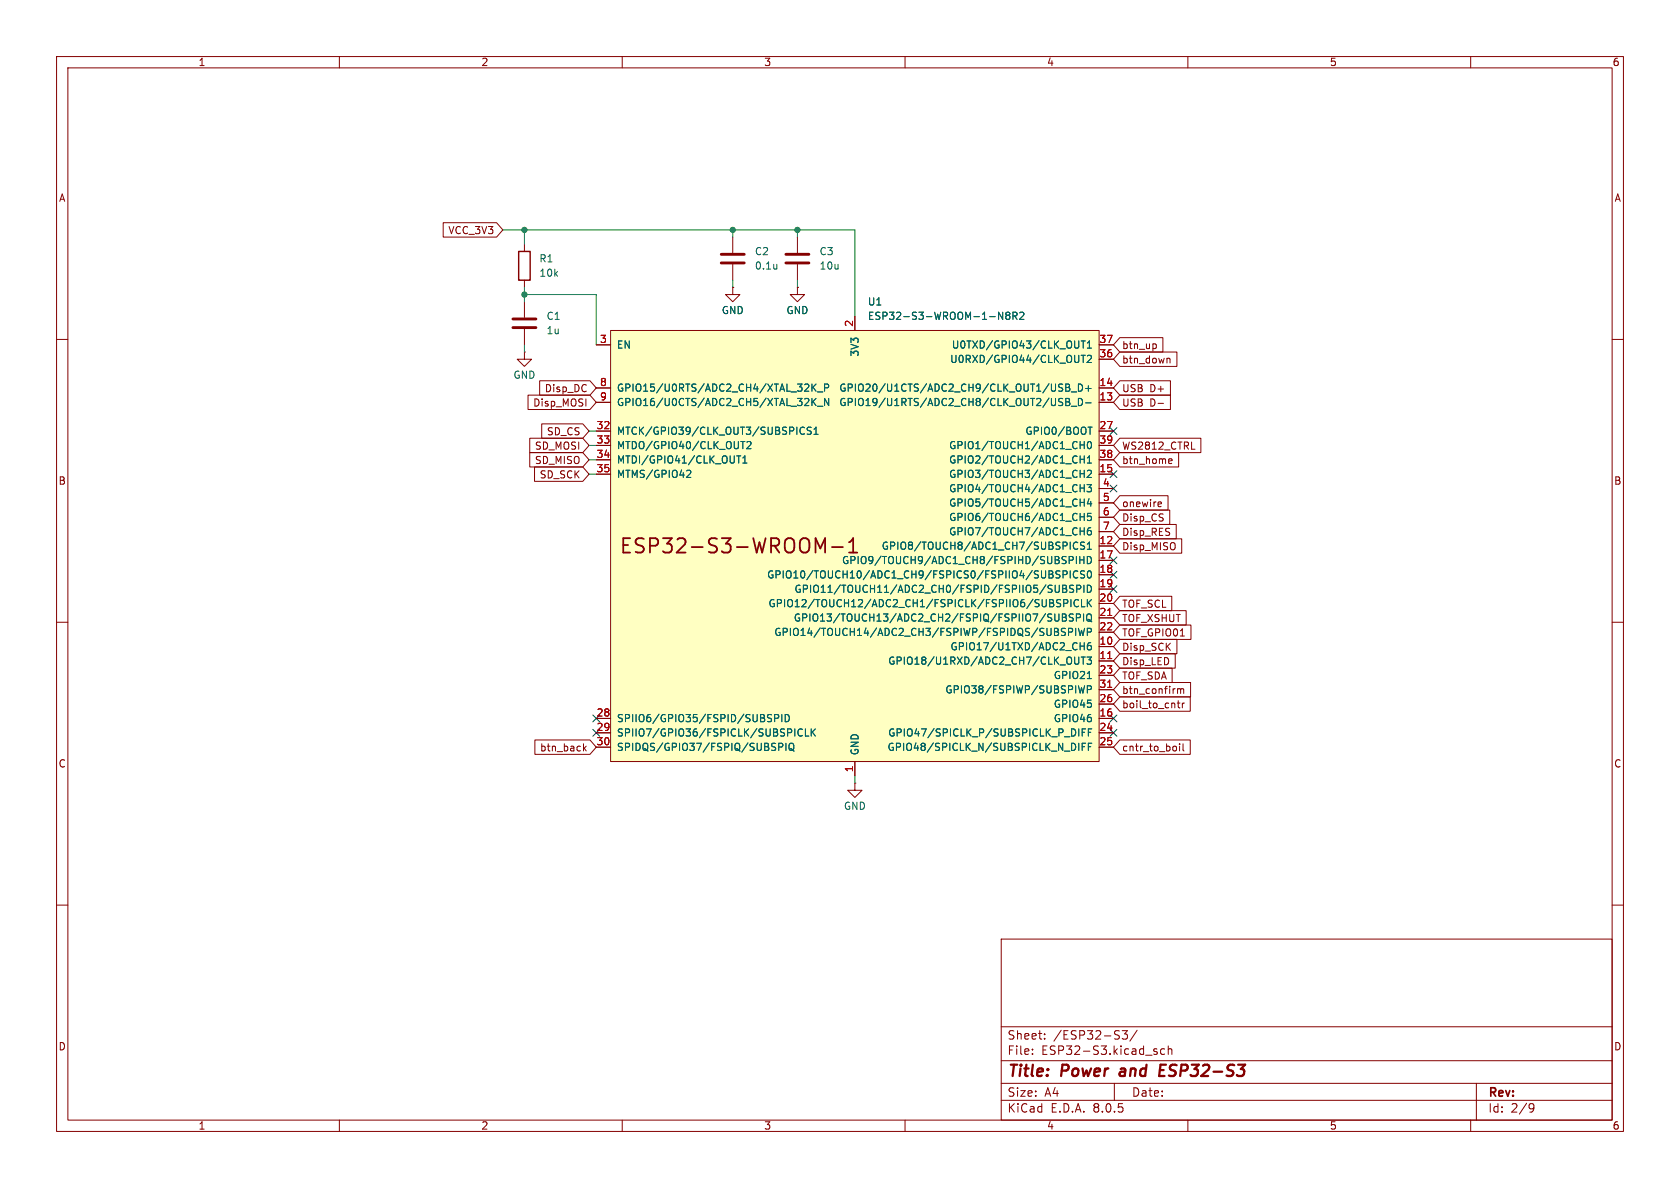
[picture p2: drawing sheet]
<svg xmlns="http://www.w3.org/2000/svg" width="297mm" height="210mm" viewBox="0 0 297 210" stroke-linecap="round" stroke-linejoin="round" font-family="sans-serif">
<g fill="none" stroke="#840000" stroke-width=".18">
<path d="M10 10h277v190h-277zM12 12h273v186h-273zM60 10v2M110 10v2M160 10v2M210 10v2M260 10v2M10 60h2M141 41.9v2.8M141 46.7v2.8M285 60h2M10 110h2"/>
<path d="M285 110h2M10 160h2M285 160h2M177 166h108v32h-108zM60 198v2M110 198v2M160 198v2M177 194.5h108M177 191.5h108M177 187.5h108M177 181.5h108M182.5 186.3v.1"/>
<path d="M182.5 185.5v.1M184.7 183.6v.1M184.7 182.8v.1M197 191.5v3M198.4 182.2h.9l-.5 .6 .4 .1v.7l-.2 .1h-.4l-.2-.1M201 182.1l-1.3 2M204.2 185.9l.3 .1 .1 .2-.2 .2h-.3M204.2 185.4l.3 .1M205.9 185.5l-.4-.1-.3 .3v.4l.1 .2h.6M206.5 185.5l.2-.1 .4 .1 .1 .9M206.5 184.9v1.5M210 198v2"/>
<path d="M260 198v2M261 191.5v6.5M270.6 195.1l.5 .1a.99 .99 0 0 1-.4 1.4h-.2M271.2 195.7l-.3 .3h-.3"/>
</g>
<path d="M198.1 189.5l-.2 .4 .3 .3M205.1 189.2h.6M206.1 188.2h-.9l-.3 2h1" fill="none" stroke="#840000" stroke-width=".4"/>
<path d="M138.9 46.5h4.1M138.9 45h4.1" fill="none" stroke="#840000" stroke-width=".51"/>
<path d="M107.9 58.4h86.4v76.2h-86.4z" fill="#ffffc2"/>
<g fill="none" stroke="#840000" stroke-width=".18">
<path d="M78.4 39.4h9.4l1.1 1.2-1.1 1.3h-9.4zM92.7 43.2v1.3M92.7 49.5v1.3M92.7 53.3v2.8M92.7 58.2v2.8M107.9 58.4h86.4v76.2h-86.4zM129.5 50.8v1.3h1.3l-1.3 1.2-1.2-1.2h1.2M129.5 50.8h.1M129.5 41.9v2.8M129.5 46.7v2.8M141 50.8v1.3h1.2l-1.2 1.2-1.3-1.2h1.3M141 50.8h.1"/>
<path d="M151.1 55.9v2.5M198 59.7h7.6v2.5h-7.6l-1.2-1.2zM92.7 62.2v1.3h1.3l-1.3 1.3-1.3-1.3h1.3M92.7 62.2h.1M93.3 69.8h11l1.1 1.3-1.1 1.3h-11zM93.7 77.5h9.3l1.1 1.2-1.1 1.3h-9.3zM95.4 67.3h8.9l1.1 1.3-1.1 1.3h-8.9zM95.8 74.9h7.2l1.1 1.3-1.1 1.3h-7.2zM105.4 71.1h2.5M105.4 68.6h2.5M105.4 76.2h2.5M105.4 61h2.5"/>
<path d="M105.4 78.7h2.5M194.3 71.1h2.5M194.3 68.6h2.5M194.3 76.2h2.5M194.3 61h2.5M194.3 78.7h2.5M194.3 63.5h2.5M198 62.2h10.1v2.6h-10.1l-1.2-1.3zM198 67.3h8.9v2.6h-8.9l-1.2-1.3zM198 69.8h8.9v2.6h-8.9l-1.2-1.3zM198 77.5h14.3v2.5h-14.3l-1.2-1.3zM204.2 60.8l.2 .2v.4l-.2 .2"/>
<path d="M204.7 71.3h1M206.4 63.4h.4v.8M210.7 79.4h.6M93.7 80h9.3l1.1 1.3-1.1 1.3h-9.3zM94.5 82.5h8.5l1.1 1.3-1.1 1.3h-8.5zM105.4 83.8h2.5M105.4 81.3h2.5M194.3 96.5h2.5M194.3 83.8h2.5M194.3 99.1h2.5M194.3 81.3h2.5M194.3 86.4h2.5"/>
<path d="M194.3 88.9h2.5M194.3 91.4h2.5M194.3 94h2.5M198 92.7h9.9v2.6h-9.9l-1.2-1.3zM198 87.6h8.5v2.6h-8.5l-1.2-1.3zM198 95.2h10.9v2.6h-10.9l-1.2-1.3zM198 90.2h8.8v2.5h-8.8l-1.2-1.3zM198 80h10.4v2.6h-10.4l-1.2-1.3zM204.9 88.7l.4 .1v.2l-.6 .1M205.3 89.5l-.4 .1M206.7 81.9h.4M206.7 81.2l.3-.1 .2 .3-.6 .1"/>
<path d="M194.3 114.3h2.5M194.3 116.8h2.5M194.3 101.6h2.5M194.3 104.1h2.5M194.3 106.7h2.5M194.3 109.2h2.5M194.3 111.8h2.5M194.3 119.4h2.5M198 110.5h12.5v2.5h-12.5l-1.2-1.2zM198 107.9h11.7v2.6h-11.7l-1.2-1.3zM198 105.4h9.2v2.6h-9.2l-1.2-1.3zM198 113h10.1v2.6h-10.1l-1.2-1.3z"/>
<path d="M198 115.6h9.8v2.5h-9.8l-1.2-1.3zM198 118.1h9.2v2.6h-9.2l-1.2-1.3zM94.6 130.8h9.7l1.1 1.3-1.1 1.3h-9.7zM103.3 132.3l.3 .5M103.6 131.9l-.4 .5M105.4 127h2.5M105.4 129.5h2.5M105.4 132.1h2.5M151.1 138.4v1.3h1.3l-1.3 1.3-1.2-1.3h1.2M151.1 138.4h.1M151.1 134.6v2.6M194.3 127h2.5"/>
<path d="M194.3 129.5h2.5M194.3 132.1h2.5M194.3 124.5h2.5M194.3 121.9h2.5M198 120.6h12.5v2.6h-12.5l-1.2-1.3zM198 130.8h12.4v2.6h-12.4l-1.2-1.3zM198 123.2h12.4v2.5h-12.4l-1.2-1.2zM207.9 132l.1 .1-.1 .6M208.1 124.3h.5M208.2 121.7v.9M208.2 121.9l.3-.2 .2 .2M208.3 123.9v1l.3 .2"/>
<path d="M208.5 131.5v.1M208.5 131.9v.9M208.7 121.9l.2-.2 .3 .1 .1 .8M208.7 121.9v.7M209 124.3v.8M209.1 131.5v1.1l.2 .2M209.4 124.3l-.4 .2"/>
</g>
<path d="M145 97l.9-1.9v2.6M147.1 96.7h1.9M150.1 97.7h1.5M150.1 95.9l.7-.8v2.6" fill="none" stroke="#840000" stroke-width=".32"/>
<g fill="none" stroke="#006464" stroke-width=".18">
<path d="M137.3 46.7v.9M137.3 47.4v.1M176.5 55.2l.8 1.3v-1.3M178 55.7l-.2-.2 .2-.3h.3l.2 .2-.2 .3M178 55.7l-.2 .3 .1 .3 .1 .2 .4-.1 .1-.2v-.2l-.2-.3M178 55.7h.3M179.1 55.9l.6-.1 .1-.2-.1-.3-.6-.1v1.3M179.4 55.9l.4 .6M180.3 55.3l.5-.1 .2 .4-.8 .9h.8M131 78h.7M131.3 78v1.3M132 78.2l.5-.2 .3 .4-.8 .9h.8"/>
<path d="M142.2 75.6a.6 .6 0 0 0-.8 .5 .6 .6 0 0 0 .6 .7l.2-.1M143.4 75.6l-.5-.1-.1 .1v.4l.5 .2 .1 .3-.2 .3-.5-.1M143.5 67.9v1.3M143.5 70.4v1.3M143.7 68.4l.6 .8M143.7 71l.6 .7M143.9 76.8h.7M143.9 75.9l.4-.4v1.3M144.3 67.9l-.8 .7M144.3 70.4l-.8 .8M144.5 71.8h1M144.5 69.3h1"/>
<path d="M145.8 68.6l.6-.1 .1-.2-.1-.3-.6-.1v1.3M146.5 70.4v1.3l-.7-1.3v1.3M187.7 70.4l.2 .1M187.8 71.2v.4M188.4 67.9h.4l.3 .2-.3 .4 .3 .1v.3l-.2 .3h-.5zM188.4 70.4h.4l.3 .3-.3 .3 .3 .2v.3l-.2 .2h-.5zM188.4 71h.4M188.4 68.5h.4M189.4 71.8h1M189.4 69.3h1M190.7 70.4a.64 .64 0 0 1 .7 .7 .64 .64 0 0 1-.7 .6zM190.7 67.9a.64 .64 0 0 1 .7 .6 .64 .64 0 0 1-.7 .7z"/>
<path d="M191 78.7h.7M191.1 62.8h.8M191.1 60.3h.8M191.5 60.3v1.2M191.5 62.8v1.3M191.7 78v1.3M191.9 71.2h1M191.9 68.7h1M192.2 62.9l.5-.1 .3 .4-.8 .9h.8M192.2 60.6l.4-.3v1.2M192.2 61.5h.8M192.3 75.5h.8"/>
<path d="M192.4 78.1l.1-.1a.68 .68 0 0 1 .5 .7 .68 .68 0 0 1-.5 .6 .84 .84 0 0 1-.1-1.2zM192.4 68.2v1M192.7 75.5v1.3M121.6 83.1l.4 .1 .1 .3-.8 .9h.8M130.2 80.6h.8M130.6 80.6v1.3M131.3 81.9h.7M131.3 81l.4-.4v1.3M189 99h.6l.1-.2v-.3l-.7-.1v1.2M190.3 98.4v1.2M190.5 96a.6 .6 0 0 0-.8 .4 .6 .6 0 0 0 .6 .7l.2-.1M190.9 98.4v1.2"/>
<path d="M190.9 99h.7M191 80.6v1.3M191 83.7h.7M191 81.2h.7M191 86.3h.7M191 88.8h.7M191 91.4h.7M191 93.9h.7M191.6 98.4v1.2M191.7 80.6v1.3M191.7 83.1v1.3M191.7 85.7v1.2"/>
<path d="M191.7 88.2v1.3M191.7 90.7v1.3M191.7 93.3v1.3M191.7 95.9l-.4-.1-.3 .3 .1 .3 .6 .2v.4l-.2 .1-.5-.1M192.2 85.7h.8l-.5 .5 .4 .1v.5l-.2 .1-.5-.1M192.2 98.4a.64 .64 0 0 1 .8 .6 .64 .64 0 0 1-.8 .6zM192.2 83.3l.5-.2 .3 .4-.8 .9h.8M192.2 97.1h.8M192.2 81l.4-.4v1.3M192.2 96.2l.4-.4v1.3M192.2 81.9h.8M192.5 88.1l-.3 1h.8"/>
<path d="M192.8 93.3l-.3 .1a.86 .86 0 0 0 0 1.2l.4-.2 .1-.4-.3-.2h-.4l-.1 .2M192.8 88.6v.9M192.9 90.7h-.6l-.1 .7 .2-.2 .4 .1 .2 .2-.1 .4-.2 .1-.5-.1M186.8 106.4l.7 .5-.2 .4-.5-.1M187.2 108.5v1.1l-.2 .2M187.3 103.4v1.1l-.2 .2h-.3M187.4 101l-.5-.1-.2 .3 .1 .3 .5 .2v.4l-.2 .1-.4-.1M187.5 106.1l-.5-.1-.2 .2M187.8 108.5h.4l.3 .3-.3 .3 .3 .2v.3l-.2 .2h-.5zM187.8 109.1h.4M187.9 103.4h.4l.2 .3-.2 .4 .2 .1 .1 .3-.2 .2h-.5zM187.9 104.1h.4"/>
<path d="M187.9 101.6l.6-.1 .2-.2-.1-.3-.7-.1v1.3M188.1 106.7l.6-.1 .1-.2-.1-.3-.6-.1v1.3M188.4 111.1h-.5l-.3 .2 .2 .3 .5 .3v.3l-.2 .1h-.5M188.9 111.7h.6l.1-.2v-.3l-.7-.1v1.2M189.2 100.9v1.3M189.3 106v1.3M189.7 108.6l-.4-.1-.3 .3 .1 .3 .6 .2v.4l-.2 .1-.5-.1M189.8 103.5l-.5-.1-.2 .2v.3l.6 .3 .1 .3-.2 .2h-.5M190 116.1v1.1l.2 .2h.4l.1-.2v-1.1M190.2 111.1v1.2M190.3 109.2l.6-.1 .1-.1v-.3l-.7-.2v1.3M190.4 104.1h.6l.1-.2-.1-.3-.6-.2v1.3"/>
<path d="M190.5 101a.6 .6 0 0 0-.8 .5 .6 .6 0 0 0 .6 .7l.2-.1M190.7 106.1a.6 .6 0 0 0-.9 .4 .6 .6 0 0 0 .6 .8l.3-.2M190.7 111.1l.3 1.2 .2-.9 .2 .9 .3-1.2M191 113.6v1.3M191 114.2h.7M191.1 116.1h.8M191.2 106v1.3h.6M191.5 116.1v1.3M191.6 108.5v1.3M191.6 103.4v1.3M191.7 113.6v1.3M191.7 101l-.4-.1-.3 .3 .1 .3 .6 .2v.4l-.2 .1-.5-.1"/>
<path d="M192.2 108.7l.2-.2a.43 .43 0 0 1 .6 .5v.4a.42 .42 0 0 1-.5 .4 .42 .42 0 0 1-.4-.4zM192.2 116.1h.8l-.5 .5 .4 .2v.5l-.2 .1-.5-.1M192.2 103.4a.64 .64 0 0 1 .8 .7 .64 .64 0 0 1-.8 .6zM192.2 106v1.3M192.2 111.7h.6l.2-.2-.1-.3-.7-.1v1.2M192.2 120h.8M192.3 109.5l.7 .4M192.4 101l.1-.1a.68 .68 0 0 1 .5 .6 .68 .68 0 0 1-.5 .7 .84 .84 0 0 1-.1-1.2zM192.4 106.5l.6 .8M192.8 113.6l-.3 .1a.86 .86 0 0 0 0 1.2l.4-.1 .1-.5-.3-.2-.4 .1-.1 .1M193 106l-.8 .7M135.9 126.9l.4 .1 .1 .3-.2 .3h-.3"/>
<path d="M135.9 126.3l.5 .1M136.9 127l.7-.1 .1-.2-.1-.3-.7-.1v1.3M137.7 132.1l.6-.1 .1-.2-.1-.3-.6-.1v1.3M138.2 126.3v1.3M138.8 126.3a.64 .64 0 0 1 .8 .6 .64 .64 0 0 1-.8 .7zM138.9 131.4v1.3M139.5 131.6l.3-.2a.43 .43 0 0 1 .5 .4v.4a.42 .42 0 0 1-.4 .5 .42 .42 0 0 1-.4-.5zM139.7 132.4l.5 .2M140.2 132.6l.2 .2M140.5 128.8v1.3M141.8 129a.6 .6 0 0 0-.8 .4 .6 .6 0 0 0 .6 .7l.2-.1M142.4 128.8v1.3h.6"/>
<path d="M143.4 128.8v1.3M143.6 129.4l.5 .7M144.1 128.8l-.7 .8M190.7 128.8v1.3M190.7 131.4v1.3M191.3 129.5h.4M191.3 132h.4M191.7 121.2l-.3 1.3-.2-.9-.2 .9M191.9 128.8h-.6v1.3M191.9 131.4h-.6v1.3M192.2 121.9l.6-.1 .2-.1-.1-.3-.7-.2v1.3M192.4 129.5h.4"/>
<path d="M192.4 132h.4M193 128.8h-.6v1.3M193 131.4h-.6v1.3"/>
</g>
<path d="M195.8 116.4h.7M195.8 108.8h.7M195.8 121.5h.7" fill="none" stroke="#a90000" stroke-width=".18"/>
<path d="M90.7 57.9h4M90.7 56.4h4M127.5 46.5h4.1M127.5 45h4.1" fill="none" stroke="#840000" stroke-width=".51"/>
<path d="M91.7 44.5h2v5h-2z" fill="none" stroke="#840000" stroke-width=".25"/>
<g fill="none" stroke="#009600" stroke-width=".18">
<path d="M88.9 40.6h62.2v15.3M92.7 52.1h12.7v8.9M92.7 40.6v2.6M92.7 50.8v2.5M129.5 40.6v1.3M129.5 49.5v1.3M141 40.6v1.3M141 49.5v1.3M92.7 61v1.2M104.1 78.7h1.3M104.1 76.2h1.3M104.1 83.8h1.3"/>
<path d="M104.1 81.3h1.3M151.1 137.2v1.2"/>
</g>
<g fill="none" stroke="#000084" stroke-width=".18">
<path d="M196.2 75.6l1.3 1.2M197.5 75.6l-1.3 1.2M196.2 85.8l1.3 1.2M196.2 98.5l1.3 1.2M196.2 83.2l1.3 1.2M197.5 85.8l-1.3 1.2M197.5 98.5l-1.3 1.2M197.5 83.2l-1.3 1.2M196.2 101l1.3 1.2M196.2 103.5l1.3 1.2M197.5 101l-1.3 1.2M197.5 103.5l-1.3 1.2"/>
<path d="M104.8 128.9l1.2 1.2M104.8 126.4l1.2 1.2M106 128.9l-1.2 1.2M106 126.4l-1.2 1.2M196.2 126.4l1.3 1.2M196.2 128.9l1.3 1.2M197.5 126.4l-1.3 1.2M197.5 128.9l-1.3 1.2"/>
</g>
<g fill="#009600" stroke="#009600" stroke-width=".18">
<circle cx="92.7" cy="52.1" r=".46"/>
<circle cx="92.7" cy="40.6" r=".46"/>
<circle cx="141" cy="40.6" r=".46"/>
<circle cx="129.5" cy="40.6" r=".46"/>
</g>
<text font-size="3.5" fill="#840000" x="109.4" y="98.3">ESP32-S3-WROOM-1</text>
<g font-size="2.8" fill="#840000">
<text x="178" y="190.9">Title:</text>
<text x="187.7" y="190.9">Power</text>
<text x="198.8" y="190.9">and</text>
<text x="206.6" y="190.9">ESP32-S3</text>
</g>
<g font-size="2.1" fill="#840000">
<text x="178" y="184">Sheet:</text>
<text x="186.2" y="184">/ESP32-S3/</text>
<text x="178" y="186.7">File:</text>
<text x="184.1" y="186.7">ESP32-S3.kicad_sch</text>
<text x="178" y="196.9">KiCad</text>
<text x="178" y="194.1">Size:</text>
<text x="184.7" y="194.1">A4</text>
<text x="185.7" y="196.9">E.D.A.</text>
<text x="193.3" y="196.9">8.0.5</text>
<text x="200" y="194.1">Date:</text>
<text x="263" y="194.3">Rev:</text>
<text x="263" y="196.9">Id:</text>
<text x="267.1" y="196.9">2/9</text>
</g>
<g font-size="1.8" fill="#840000">
<text x="35" y="11.9">1</text>
<text x="85" y="11.9">2</text>
<text x="135" y="11.9">3</text>
<text x="185" y="11.9">4</text>
<text x="235" y="11.9">5</text>
<text x="285" y="11.9">6</text>
<text x="10.3" y="35.9">A</text>
<text x="285.3" y="35.9">A</text>
<text x="79.2" y="41.6">VCC_3V3</text>
<text x="198.3" y="64.5">btn_down</text>
<text x="198.3" y="61.9">btn_up</text>
<text x="96.2" y="69.5">Disp_DC</text>
<text x="198.3" y="69.5">USB</text>
<text x="203.3" y="69.5">D+</text>
<text x="94.2" y="72.1">Disp_MOSI</text>
<text x="96.6" y="77.2">SD_CS</text>
<text x="198.3" y="72.1">USB</text>
<text x="203.3" y="72.1">D-</text>
<text x="94.5" y="79.7">SD_MOSI</text>
<text x="94.5" y="82.2">SD_MISO</text>
<text x="198.3" y="82.2">btn_home</text>
<text x="198.3" y="79.7">WS2812_CTRL</text>
<text x="10.3" y="85.9">B</text>
<text x="95.3" y="84.8">SD_SCK</text>
<text x="198.3" y="89.9">onewire</text>
<text x="285.3" y="85.9">B</text>
<text x="198.3" y="94.9">Disp_RES</text>
<text x="198.3" y="92.4">Disp_CS</text>
<text x="198.3" y="97.5">Disp_MISO</text>
<text x="198.3" y="107.6">TOF_SCL</text>
<text x="198.3" y="112.7">TOF_GPIO01</text>
<text x="198.3" y="110.2">TOF_XSHUT</text>
<text x="198.3" y="115.3">Disp_SCK</text>
<text x="198.3" y="117.8">Disp_LED</text>
<text x="198.3" y="122.9">btn_confirm</text>
<text x="198.3" y="125.4">boil_to_cntr</text>
<text x="198.3" y="120.3">TOF_SDA</text>
<text x="10.3" y="135.9">C</text>
<text x="95.4" y="133">btn_back</text>
<text x="198.3" y="133">cntr_to_boil</text>
<text x="285.3" y="135.9">C</text>
<text x="10.3" y="185.9">D</text>
<text x="285.3" y="185.9">D</text>
<text x="35" y="199.9">1</text>
<text x="85" y="199.9">2</text>
<text x="135" y="199.9">3</text>
<text x="185" y="199.9">4</text>
<text x="235" y="199.9">5</text>
<text x="285" y="199.9">6</text>
</g>
<g font-size="1.8" fill="#006464">
<text x="95.3" y="46.6">R1</text>
<text x="133.4" y="45.3">C2</text>
<text x="133.4" y="47.9">0.1u</text>
<text x="144.8" y="45.3">C3</text>
<text x="144.8" y="47.9">10u</text>
<text x="95.3" y="49.1">10k</text>
<text x="96.5" y="56.7">C1</text>
<text x="96.5" y="59.3">1u</text>
<text x="127.5" y="55.7">GND</text>
<text x="138.9" y="55.7">GND</text>
<text x="153.3" y="54.2">U1</text>
<text x="153.3" y="56.7">ESP32-S3-WROOM-1-N8R2</text>
<text x="109" y="61.8">EN</text>
<text x="152" y="63.1" transform="rotate(-90 152 63.1)">3V3</text>
<text x="167.9" y="64.4">U0RXD/GPIO44/CLK_OUT2</text>
<text x="168.2" y="61.8">U0TXD/GPIO43/CLK_OUT1</text>
<text x="90.7" y="67.2">GND</text>
<text x="109" y="69.4">GPIO15/U0RTS/ADC2_CH4/XTAL_32K_P</text>
<text x="109" y="72">GPIO16/U0CTS/ADC2_CH5/XTAL_32K_N</text>
<text x="148.3" y="72">GPIO19/U1RTS/ADC2_CH8/CLK_OUT2/USB_D-</text>
<text x="148.3" y="69.4">GPIO20/U1CTS/ADC2_CH9/CLK_OUT1/USB_D+</text>
<text x="109" y="77.1">MTCK/GPIO39/CLK_OUT3/SUBSPICS1</text>
<text x="181.2" y="77.1">GPIO0/BOOT</text>
<text x="109" y="79.6">MTDO/GPIO40/CLK_OUT2</text>
<text x="109" y="82.1">MTDI/GPIO41/CLK_OUT1</text>
<text x="167.7" y="82.1">GPIO2/TOUCH2/ADC1_CH1</text>
<text x="167.7" y="79.6">GPIO1/TOUCH1/ADC1_CH0</text>
<text x="109" y="84.7">MTMS/GPIO42</text>
<text x="167.7" y="84.7">GPIO3/TOUCH3/ADC1_CH2</text>
<text x="167.7" y="87.2">GPIO4/TOUCH4/ADC1_CH3</text>
<text x="167.7" y="89.8">GPIO5/TOUCH5/ADC1_CH4</text>
<text x="167.7" y="92.3">GPIO6/TOUCH6/ADC1_CH5</text>
<text x="167.7" y="94.8">GPIO7/TOUCH7/ADC1_CH6</text>
<text x="148.8" y="99.9">GPIO9/TOUCH9/ADC1_CH8/FSPIHD/SUBSPIHD</text>
<text x="155.8" y="97.4">GPIO8/TOUCH8/ADC1_CH7/SUBSPICS1</text>
<text x="135.5" y="102.5">GPIO10/TOUCH10/ADC1_CH9/FSPICS0/FSPIIO4/SUBSPICS0</text>
<text x="135.8" y="107.5">GPIO12/TOUCH12/ADC2_CH1/FSPICLK/FSPIIO6/SUBSPICLK</text>
<text x="140.4" y="105">GPIO11/TOUCH11/ADC2_CH0/FSPID/FSPIIO5/SUBSPID</text>
<text x="136.8" y="112.6">GPIO14/TOUCH14/ADC2_CH3/FSPIWP/FSPIDQS/SUBSPIWP</text>
<text x="140.2" y="110.1">GPIO13/TOUCH13/ADC2_CH2/FSPIQ/FSPIIO7/SUBSPIQ</text>
<text x="156.9" y="117.7">GPIO18/U1RXD/ADC2_CH7/CLK_OUT3</text>
<text x="167.9" y="115.2">GPIO17/U1TXD/ADC2_CH6</text>
<text x="167" y="122.8">GPIO38/FSPIWP/SUBSPIWP</text>
<text x="186.2" y="120.2">GPIO21</text>
<text x="186.2" y="125.3">GPIO45</text>
<text x="109" y="127.9">SPIIO6/GPIO35/FSPID/SUBSPID</text>
<text x="109" y="130.4">SPIIO7/GPIO36/FSPICLK/SUBSPICLK</text>
<text x="156.9" y="130.4">GPIO47/SPICLK_P/SUBSPICLK_P_DIFF</text>
<text x="186.2" y="127.9">GPIO46</text>
<text x="109" y="132.9">SPIDQS/GPIO37/FSPIQ/SUBSPIQ</text>
<text x="152" y="133.6" transform="rotate(-90 152 133.6)">GND</text>
<text x="156.8" y="132.9">GPIO48/SPICLK_N/SUBSPICLK_N_DIFF</text>
<text x="149.1" y="143.4">GND</text>
</g>
<g font-size="1.8" fill="#a90000">
<text x="150.9" y="57.9" transform="rotate(-90 150.9 57.9)">2</text>
<text x="106" y="60.7">3</text>
<text x="194.3" y="63.2">36</text>
<text x="194.3" y="60.7">37</text>
<text x="106" y="68.3">8</text>
<text x="106" y="70.9">9</text>
<text x="194.3" y="70.9">13</text>
<text x="194.3" y="68.3">14</text>
<text x="105.4" y="75.9">32</text>
<text x="194.3" y="75.9">27</text>
<text x="105.4" y="78.5">33</text>
<text x="105.4" y="81">34</text>
<text x="105.4" y="83.6">35</text>
<text x="194.3" y="83.6">15</text>
<text x="194.3" y="81">38</text>
<text x="194.3" y="78.5">39</text>
<text x="194.9" y="86.1">4</text>
<text x="194.9" y="88.6">5</text>
<text x="194.9" y="91.2">6</text>
<text x="194.9" y="93.7">7</text>
<text x="194.3" y="96.3">12</text>
<text x="194.3" y="98.8">17</text>
<text x="194.3" y="101.3">18</text>
<text x="194.3" y="103.9">19</text>
<text x="194.3" y="106.4">20</text>
<text x="194.3" y="109">21</text>
<text x="194.3" y="111.5">22</text>
<text x="194.3" y="114">10</text>
<text x="194.3" y="116.6">11</text>
<text x="194.3" y="119.1">23</text>
<text x="194.3" y="124.2">26</text>
<text x="194.3" y="121.7">31</text>
<text x="105.4" y="126.7">28</text>
<text x="105.4" y="129.3">29</text>
<text x="105.4" y="131.8">30</text>
<text x="194.3" y="126.7">16</text>
<text x="194.3" y="129.3">24</text>
<text x="194.3" y="131.8">25</text>
<text x="150.9" y="136.6" transform="rotate(-90 150.9 136.6)">1</text>
</g>
</svg>
